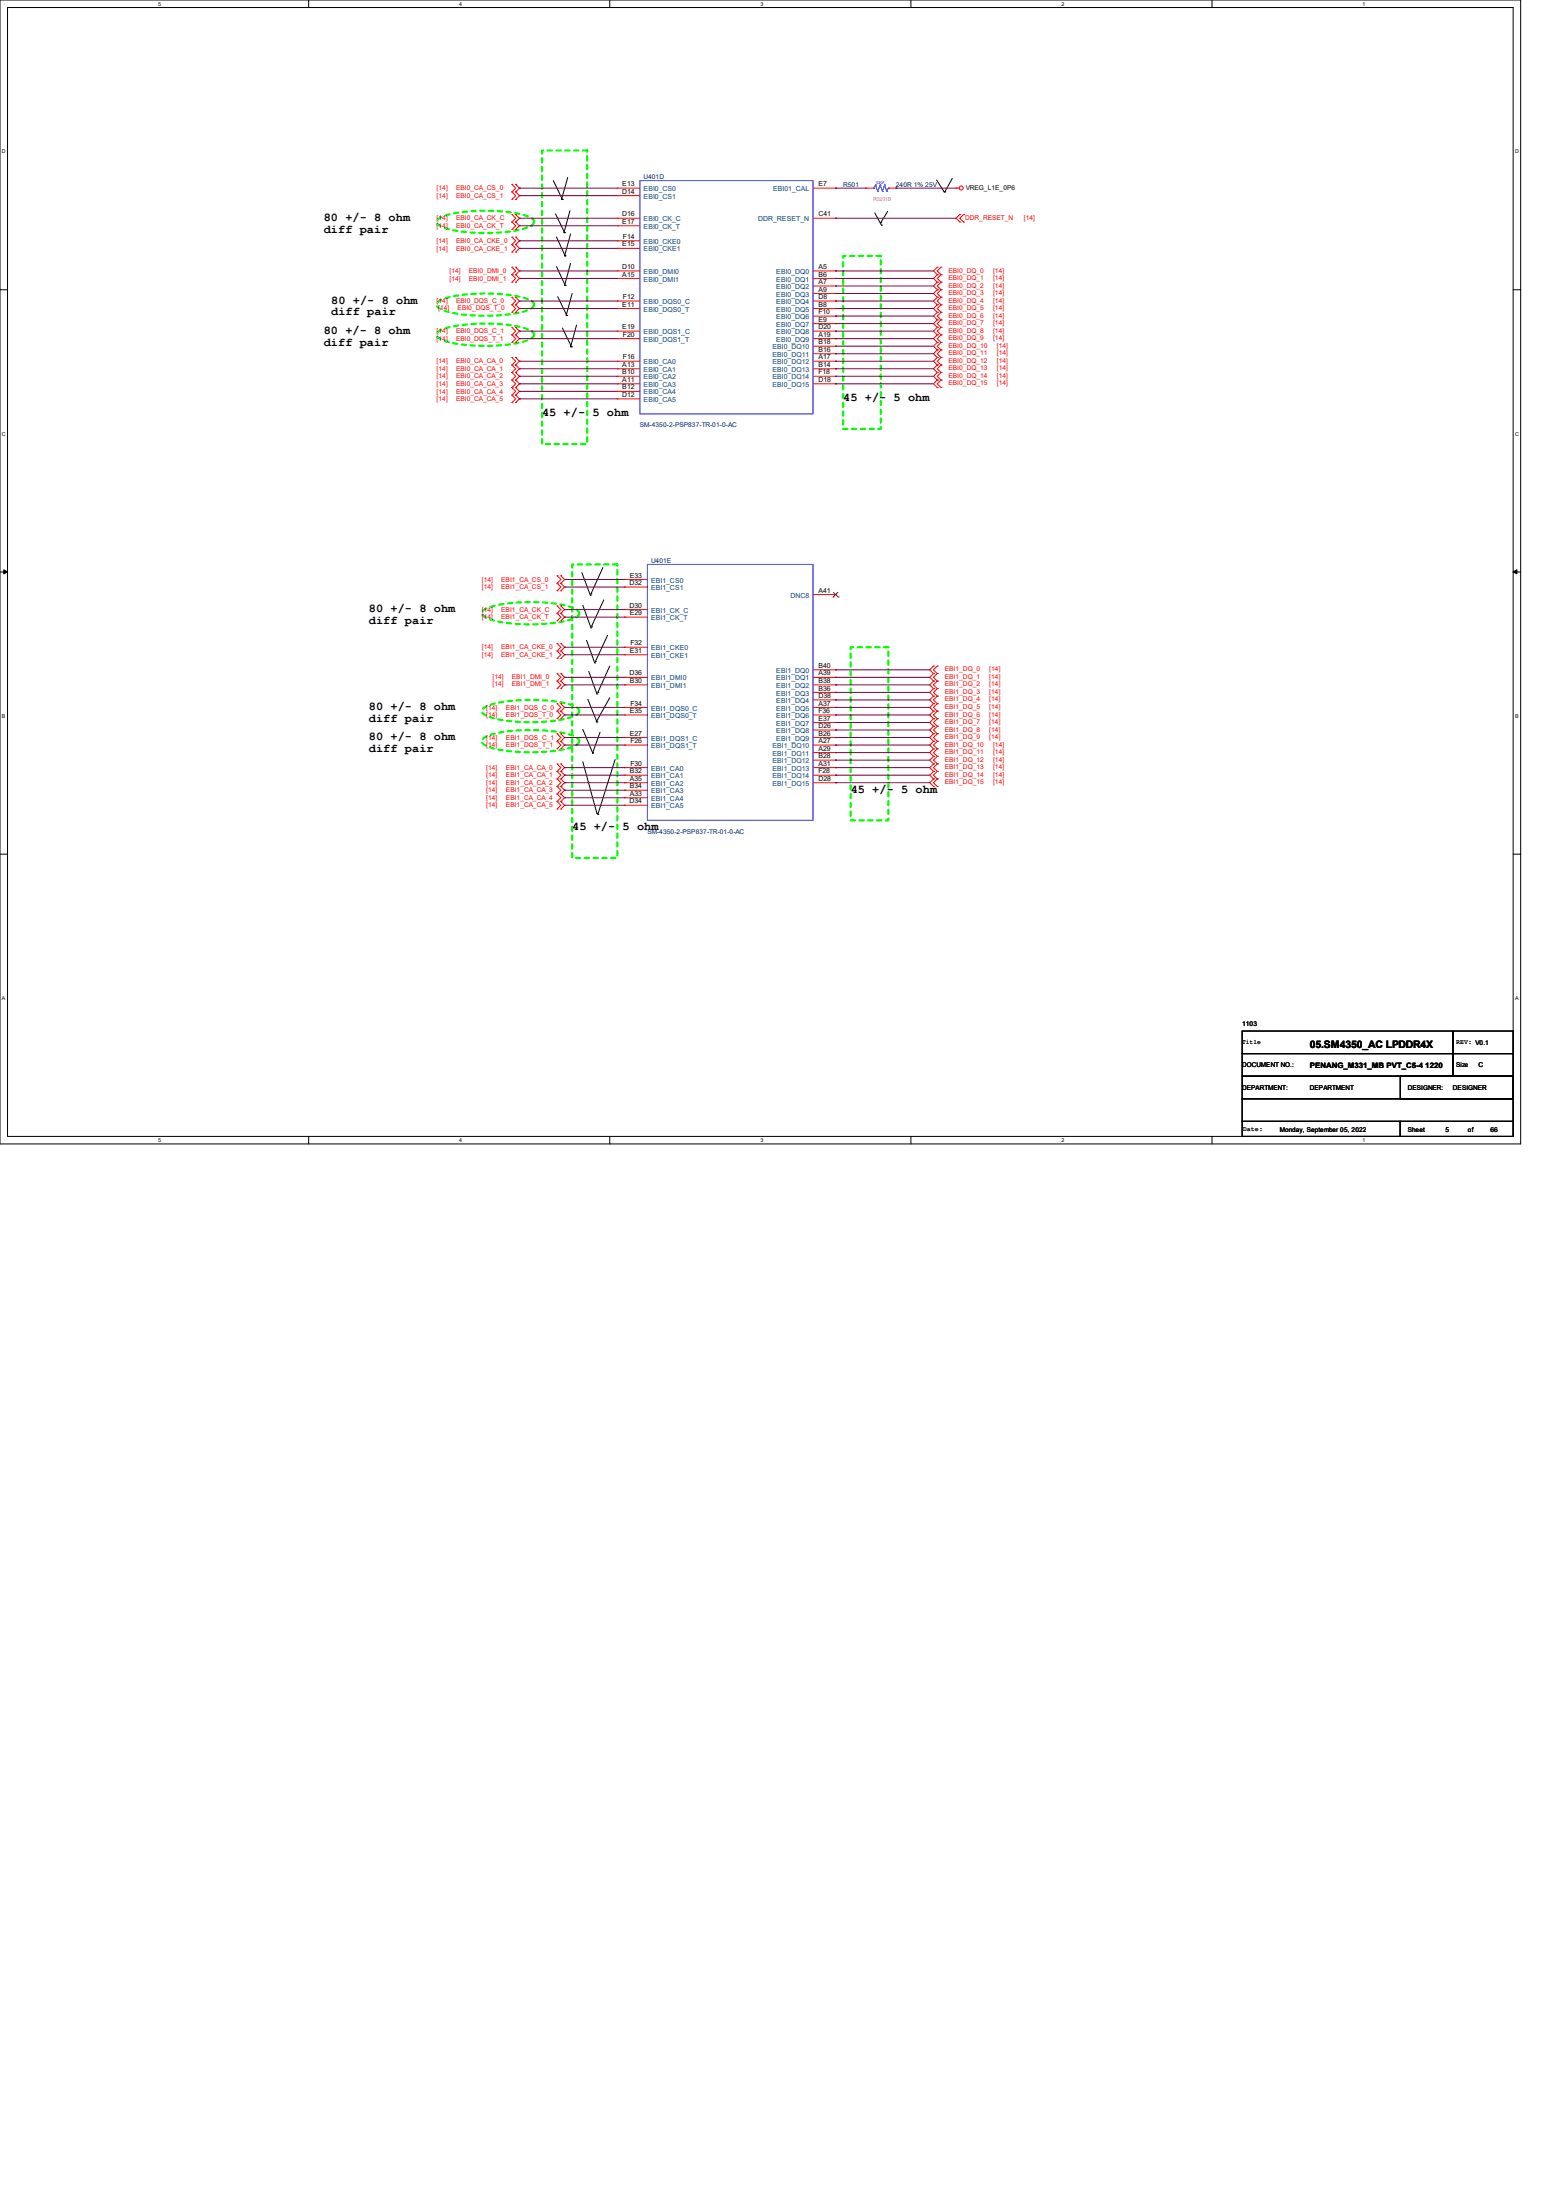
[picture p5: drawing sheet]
<svg xmlns="http://www.w3.org/2000/svg" width="210mm" height="297mm" viewBox="0 0 210 297" stroke-linecap="round" stroke-linejoin="round" font-family="sans-serif">
<g fill="none" stroke="#000" stroke-width=".13">
<path d="M0 0h205.2v154.4h-205.2zM1 1h203.2v152.4h-203.2zM41.7 0v1M82.3 0v1M122.9 0v1M163.6 0v1M0 39.1h1M74.7 24.4l1.2 2.5M75 28.9l1.2 2.5M75.1 32l1.2 2.5M75.1 36l1.2 2.5M75.8 26.9h.1"/>
<path d="M75.9 26.9h.1M76.1 31.4h.1M76.2 31.4h.1M76.2 34.5h.1M76.2 38.5h.1M76.3 34.5h.1M76.3 38.5h.1M76.6 24l-.8 2.9M76.9 28.4l-.8 3M77 31.6l-.8 2.9M77 35.6l-.8 2.9M77.2 39.6l-.8 3"/>
<path d="M118.1 28.7l.9 1.7M118.9 30.1h.1M119 30.4h.1M119.8 28.5l-.9 1.6M126.4 24.3l1 1.6M127.4 25.9h.1M127.5 25.9h.1M128.5 24.1l-1 1.8M204.2 39.1h1M75.3 40l1.2 2.6M75.9 44.3l1.2 2.5M76.4 42.6h.1"/>
<path d="M76.5 42.6h.1M77 46.8h.1M77.1 46.8h.1M77.8 43.9l-.8 2.9M0 77.2h1M.5 76.9l.5 .3-.5 .3zM78.5 77.3l1.2 3M81.4 76.6l-1.6 3.6M204.2 77.2l.5-.3v.6zM204.2 77.2h1M78.7 81.7l1.1 3.1M78.7 98.5l1.3 3.1"/>
<path d="M79.2 86.4l1.1 3.1M79.3 94.4l1.3 3.1M79.5 90.6l1.1 3.1M79.7 80.3h.1M79.8 80.2h.1M79.8 84.8h.1M79.8 84.5h.1M80.3 89.5h.1M80.3 89.3h.1M80.5 97.5h.1M80.6 93.7h.1M80.6 97.5h.1"/>
<path d="M80.7 93.5h.1M81 98.8l-1 2.9M81.5 81l-1.7 3.5M82 85.8l-1.7 3.5M82.3 89.9l-1.6 3.6M82.3 94.2l-1.8 3.3M0 115.3h1M78.7 102.8l1.9 7M80 101.6h.1M80 101.7h.1M80.6 109.8h.1M80.7 109.9h.1"/>
<path d="M83 102.5l-2.3 7.4M204.2 115.3h1M167.6 139.2h28.5v3h-28.5zM196.1 139.2h8.1v3h-8.1zM41.7 153.4v1M82.3 153.4v1M122.9 153.4v1M163.6 153.4v1M167.6 151.4h21.4v2h-21.4zM167.6 148.3h36.6v3.1h-36.6zM167.6 145.3h36.6v3h-36.6zM167.6 142.2h28.5v3.1h-28.5z"/>
<path d="M189 151.4h15.2v2h-15.2zM189 145.3h15.2v3h-15.2zM196.1 142.2h8.1v3.1h-8.1z"/>
</g>
<path d="M.5 76.9l.5 .3-.5 .3zM204.2 77.2l.5-.3v.6z" fill="#000"/>
<path d="M59 29.7a7.5 7.5 0 0 1 4.2-1.2 21.2 21.2 0 0 1 8 .7l.8 .5 .1 .3a1.8 1.8 0 0 1-1.6 .9 22.9 22.9 0 0 1-10.7-.2l-.8-.5-.1-.2zM73.2 20.3h6v39.6h-6zM113.8 34.5h5.1v23.4h-5.1zM59 40.9a7.5 7.5 0 0 1 4.2-1.2 21.2 21.2 0 0 1 8 .7l.8 .5 .1 .2a1.8 1.8 0 0 1-1.6 1 22.9 22.9 0 0 1-10.7-.2l-.8-.5-.1-.3zM59 44.9a7.5 7.5 0 0 1 4.2-1.1 21.2 21.2 0 0 1 8 .6l.8 .5 .1 .3a1.8 1.8 0 0 1-1.6 1 22.9 22.9 0 0 1-10.7-.3l-.8-.4-.1-.3zM77.2 76.2h6.1v39.6h-6.1zM65.1 82.5a7.5 7.5 0 0 1 4.2-1.1 21.2 21.2 0 0 1 8 .6l.8 .5 .1 .3a1.8 1.8 0 0 1-1.6 1 22.9 22.9 0 0 1-10.7-.3l-.8-.4-.1-.3zM65.1 95.7a7.5 7.5 0 0 1 4.2-1.1 21.2 21.2 0 0 1 8 .6l.8 .5 .1 .3a1.8 1.8 0 0 1-1.6 1 22.9 22.9 0 0 1-10.7-.3l-.8-.4-.1-.3zM65.1 99.8a7.5 7.5 0 0 1 4.2-1.2 21.2 21.2 0 0 1 8 .7l.8 .5 .1 .3a1.8 1.8 0 0 1-1.6 .9 22.9 22.9 0 0 1-10.7-.2l-.8-.5-.1-.2zM114.8 87.4h5.1v23.3h-5.1z" fill="none" stroke="#0f0" stroke-width=".3" stroke-dasharray=".6 .6"/>
<g fill="none" stroke="#f00" stroke-width=".13">
<path d="M69.1 24.9h.1M69.1 25.9h.1M69.1 26.9h.1M69.1 29h.1M69.1 30h.1M69.1 31h.1M69.1 32h.1M69.1 33h.1M69.1 34h.1M69.1 36.1h.1M69.1 37.1h.1M69.1 38.1h.1"/>
<path d="M69.1 24.9l.5 .5-.5 .5M69.1 25.9l.5 .5-.5 .5M69.1 29l.5 .5-.5 .5M69.1 30l.5 .5-.5 .5M69.1 32l.5 .5-.5 .5M69.1 33l.5 .5-.5 .5M69.1 36.1l.5 .5-.5 .5M69.1 37.1l.5 .5-.5 .5M69.6 25.9h.1M69.6 24.9h.1M69.6 26.9h.1M69.6 30h.1"/>
<path d="M69.6 29h.1M69.6 31h.1M69.6 33h.1M69.6 32h.1M69.6 34h.1M69.6 37.1h.1M69.6 36.1h.1M69.6 38.1h.1M69.6 24.9l.5 .5-.5 .5M69.6 25.9l.5 .5-.5 .5M69.6 29l.5 .5-.5 .5M69.6 30l.5 .5-.5 .5"/>
<path d="M69.6 32l.5 .5-.5 .5M69.6 33l.5 .5-.5 .5M69.6 36.1l.5 .5-.5 .5M69.6 37.1l.5 .5-.5 .5M83.3 25.4h3.1M83.3 26.4h3.1M83.3 29.5h3.1M83.3 30.5h3.1M83.3 32.5h3.1M83.3 33.5h3.1M83.3 36.6h3.1M83.3 37.6h3.1"/>
<path d="M83.3 25.4h.1M83.3 26.4h.1M83.3 29.5h.1M83.3 30.5h.1M83.3 32.5h.1M83.3 33.5h.1M83.3 36.6h.1M83.3 37.6h.1M109.7 25.4h3.1M109.7 29.5h3.1M109.7 36.6h3.1M109.7 37.6h3.1"/>
<path d="M109.7 38.6h3.1M109.7 39.6h3.1M112.8 25.4h.1M112.8 29.5h.1M112.8 36.6h.1M112.8 37.6h.1M112.8 38.6h.1M112.8 39.6h.1M116.8 25.4h1.1M116.8 25.4h.1M119.9 25.4h1M120.9 25.4h.1"/>
<path d="M126.5 36.1l-.5 .5 .5 .5M126.5 37.1l-.5 .5 .5 .5M126.5 38.1l-.5 .5 .5 .5M126.5 39.1l-.5 .5 .5 .5M126.5 36.1h.1M126.5 37.1h.1M126.5 38.1h.1M126.5 39.1h.1M127 36.1l-.5 .5 .5 .5M127 37.1l-.5 .5 .5 .5M127 38.1l-.5 .5 .5 .5M127 39.1l-.5 .5 .5 .5"/>
<path d="M127 37.1h.1M127 36.1h.1M127 38.1h.1M127 39.1h.1M129 25.4h.5M129 25.4h.1M129.5 29l-.5 .5 .5 .5M129.5 29h.1M129.5 30h.1M130 29l-.5 .5 .5 .5M130 30h.1M130 29h.1"/>
<path d="M69.1 40.1h.1M69.1 41.1h.1M69.1 42.2h.1M69.1 44.2h.1M69.1 45.2h.1M69.1 46.2h.1M69.1 48.3h.1M69.1 49.3h.1M69.1 50.3h.1M69.1 51.3h.1M69.1 52.3h.1M69.1 53.3h.1"/>
<path d="M69.1 54.4h.1M69.1 40.1l.5 .5-.5 .5M69.1 41.1l.5 .6-.5 .5M69.1 44.2l.5 .5-.5 .5M69.1 45.2l.5 .5-.5 .5M69.1 48.3l.5 .5-.5 .5M69.1 49.3l.5 .5-.5 .5M69.1 50.3l.5 .5-.5 .5M69.1 51.3l.5 .5-.5 .5M69.1 52.3l.5 .5-.5 .5M69.1 53.3l.5 .5-.5 .6M69.6 41.1h.1"/>
<path d="M69.6 40.1h.1M69.6 42.2h.1M69.6 45.2h.1M69.6 44.2h.1M69.6 46.2h.1M69.6 49.3h.1M69.6 48.3h.1M69.6 50.3h.1M69.6 51.3h.1M69.6 52.3h.1M69.6 53.3h.1M69.6 54.4h.1"/>
<path d="M69.6 40.1l.5 .5-.5 .5M69.6 41.1l.5 .6-.5 .5M69.6 44.2l.5 .5-.5 .5M69.6 45.2l.5 .5-.5 .5M69.6 48.3l.5 .5-.5 .5M69.6 49.3l.5 .5-.5 .5M69.6 50.3l.5 .5-.5 .5M69.6 51.3l.5 .5-.5 .5M69.6 52.3l.5 .5-.5 .5M69.6 53.3l.5 .5-.5 .6M83.3 40.6h3.1M83.3 41.7h3.1"/>
<path d="M83.3 44.7h3.1M83.3 45.7h3.1M83.3 48.8h3.1M83.3 49.8h3.1M83.3 50.8h3.1M83.3 51.8h3.1M83.3 52.8h3.1M83.3 53.8h3.1M83.3 40.6h.1M83.3 41.7h.1M83.3 44.7h.1M83.3 45.7h.1"/>
<path d="M83.3 48.8h.1M83.3 49.8h.1M83.3 50.8h.1M83.3 51.8h.1M83.3 52.8h.1M83.3 53.8h.1M109.7 40.6h3.1M109.7 41.7h3.1M109.7 44.7h3.1M109.7 45.7h3.1M109.7 48.8h3.1M109.7 49.8h3.1"/>
<path d="M109.7 50.8h3.1M109.7 51.8h3.1M109.7 42.7h3.1M109.7 43.7h3.1M109.7 46.7h3.1M109.7 47.8h3.1M112.8 40.6h.1M112.8 41.7h.1M112.8 42.7h.1M112.8 43.7h.1M112.8 44.7h.1M112.8 45.7h.1"/>
<path d="M112.8 46.7h.1M112.8 47.8h.1M112.8 48.8h.1M112.8 49.8h.1M112.8 50.8h.1M112.8 51.8h.1M126.5 40.1l-.5 .5 .5 .5M126.5 41.1l-.5 .6 .5 .5M126.5 42.2l-.5 .5 .5 .5M126.5 43.2l-.5 .5 .5 .5M126.5 44.2l-.5 .5 .5 .5M126.5 45.2l-.5 .5 .5 .5"/>
<path d="M126.5 46.2l-.5 .5 .5 .5M126.5 47.2l-.5 .6 .5 .5M126.5 48.3l-.5 .5 .5 .5M126.5 49.3l-.5 .5 .5 .5M126.5 50.3l-.5 .5 .5 .5M126.5 51.3l-.5 .5 .5 .5M126.5 40.1h.1M126.5 41.1h.1M126.5 42.2h.1M126.5 43.2h.1M126.5 44.2h.1M126.5 45.2h.1"/>
<path d="M126.5 46.2h.1M126.5 47.2h.1M126.5 48.3h.1M126.5 49.3h.1M126.5 50.3h.1M126.5 51.3h.1M126.5 52.3h.1M127 40.1l-.5 .5 .5 .5M127 41.1l-.5 .6 .5 .5M127 42.2l-.5 .5 .5 .5M127 43.2l-.5 .5 .5 .5M127 44.2l-.5 .5 .5 .5"/>
<path d="M127 45.2l-.5 .5 .5 .5M127 46.2l-.5 .5 .5 .5M127 47.2l-.5 .6 .5 .5M127 48.3l-.5 .5 .5 .5M127 49.3l-.5 .5 .5 .5M127 50.3l-.5 .5 .5 .5M127 51.3l-.5 .5 .5 .5M127 40.1h.1M127 41.1h.1M127 42.2h.1M127 43.2h.1M127 44.2h.1"/>
<path d="M127 45.2h.1M127 46.2h.1M127 47.2h.1M127 48.3h.1M127 49.3h.1M127 50.3h.1M127 51.3h.1M127 52.3h.1M75.2 77.7h.1M75.2 78.7h.1M75.2 79.8h.1M75.2 77.7l.5 .5-.5 .5"/>
<path d="M75.2 78.7l.5 .5-.5 .6M75.7 78.7h.1M75.7 77.7h.1M75.7 79.8h.1M75.7 77.7l.5 .5-.5 .5M75.7 78.7l.5 .5-.5 .6M84.3 78.2h3.1M84.3 79.2h3.1M84.3 78.2h.1M84.3 79.2h.1M75.2 81.8h.1M75.2 82.8h.1"/>
<path d="M75.2 83.8h.1M75.2 86.9h.1M75.2 87.9h.1M75.2 88.9h.1M75.2 90.9h.1M75.2 91.9h.1M75.2 93h.1M75.2 95h.1M75.2 96h.1M75.2 97h.1M75.2 99.1h.1M75.2 87.9l.5 .5-.5 .5"/>
<path d="M75.2 90.9l.5 .5-.5 .5M75.2 91.9l.5 .6-.5 .5M75.2 95l.5 .5-.5 .5M75.2 96l.5 .5-.5 .5M75.2 99.1l.5 .5-.5 .5M75.2 81.8l.5 .5-.5 .5M75.2 82.8l.5 .5-.5 .5M75.2 86.9l.5 .5-.5 .5M75.7 82.8h.1M75.7 81.8h.1M75.7 83.8h.1M75.7 87.9h.1"/>
<path d="M75.7 86.9h.1M75.7 88.9h.1M75.7 91.9h.1M75.7 90.9h.1M75.7 93h.1M75.7 96h.1M75.7 95h.1M75.7 97h.1M75.7 99.1h.1M75.7 86.9l.5 .5-.5 .5M75.7 91.9l.5 .6-.5 .5M75.7 96l.5 .5-.5 .5"/>
<path d="M75.7 99.1l.5 .5-.5 .5M75.7 81.8l.5 .5-.5 .5M75.7 82.8l.5 .5-.5 .5M75.7 87.9l.5 .5-.5 .5M75.7 90.9l.5 .5-.5 .5M75.7 95l.5 .5-.5 .5M84.3 82.3h3.1M84.3 83.3h3.1M84.3 87.4h3.1M84.3 88.4h3.1M84.3 91.4h3.1M84.3 92.5h3.1"/>
<path d="M84.3 95.5h3.1M84.3 96.5h3.1M84.3 99.6h3.1M84.3 82.3h.1M84.3 83.3h.1M84.3 87.4h.1M84.3 88.4h.1M84.3 91.4h.1M84.3 92.5h.1M84.3 95.5h.1M84.3 96.5h.1M84.3 99.6h.1"/>
<path d="M109.7 91.4h3.1M109.7 92.5h3.1M109.7 95.5h3.1M109.7 96.5h3.1M109.7 99.6h3.1M109.7 80.3h3.1M109.7 90.4h3.1M109.7 93.5h3.1M109.7 94.5h3.1M109.7 97.5h3.1M109.7 98.6h3.1M112.8 80.3h.1"/>
<path d="M112.8 90.4h.1M112.8 91.4h.1M112.8 92.5h.1M112.8 93.5h.1M112.8 94.5h.1M112.8 95.5h.1M112.8 96.5h.1M112.8 97.5h.1M112.8 98.6h.1M112.8 99.6h.1M126 89.9l-.5 .5 .5 .5M126 90.9l-.5 .5 .5 .5"/>
<path d="M126 91.9l-.5 .6 .5 .5M126 93l-.5 .5 .5 .5M126 94l-.5 .5 .5 .5M126 95l-.5 .5 .5 .5M126 96l-.5 .5 .5 .5M126 97l-.5 .5 .5 .5M126 98l-.5 .6 .5 .5M126 99.1l-.5 .5 .5 .5M126 89.9h.1M126 90.9h.1M126 91.9h.1M126 93h.1"/>
<path d="M126 94h.1M126 95h.1M126 96h.1M126 97h.1M126 98h.1M126 99.1h.1M126.5 89.9l-.5 .5 .5 .5M126.5 90.9l-.5 .5 .5 .5M126.5 91.9l-.5 .6 .5 .5M126.5 93l-.5 .5 .5 .5M126.5 94l-.5 .5 .5 .5M126.5 95l-.5 .5 .5 .5"/>
<path d="M126.5 96l-.5 .5 .5 .5M126.5 97l-.5 .5 .5 .5M126.5 98l-.5 .6 .5 .5M126.5 99.1l-.5 .5 .5 .5M126.5 90.9h.1M126.5 89.9h.1M126.5 91.9h.1M126.5 93h.1M126.5 94h.1M126.5 95h.1M126.5 96h.1M126.5 97h.1"/>
<path d="M126.5 98h.1M126.5 99.1h.1M75.2 100.1h.1M75.2 101.1h.1M75.2 103.1h.1M75.2 104.1h.1M75.2 105.2h.1M75.2 106.2h.1M75.2 107.2h.1M75.2 108.2h.1M75.2 109.2h.1M75.2 100.1l.5 .5-.5 .5"/>
<path d="M75.2 103.1l.5 .5-.5 .5M75.2 104.1l.5 .5-.5 .6M75.2 105.2l.5 .5-.5 .5M75.2 106.2l.5 .5-.5 .5M75.2 107.2l.5 .5-.5 .5M75.2 108.2l.5 .5-.5 .5M75.7 100.1h.1M75.7 101.1h.1M75.7 104.1h.1M75.7 103.1h.1M75.7 105.2h.1M75.7 106.2h.1"/>
<path d="M75.7 107.2h.1M75.7 108.2h.1M75.7 109.2h.1M75.7 100.1l.5 .5-.5 .5M75.7 103.1l.5 .5-.5 .5M75.7 104.1l.5 .5-.5 .6M75.7 105.2l.5 .5-.5 .5M75.7 106.2l.5 .5-.5 .5M75.7 107.2l.5 .5-.5 .5M75.7 108.2l.5 .5-.5 .5M84.3 100.6h3.1M84.3 103.6h3.1"/>
<path d="M84.3 104.6h3.1M84.3 105.7h3.1M84.3 106.7h3.1M84.3 107.7h3.1M84.3 108.7h3.1M84.3 100.6h.1M84.3 103.6h.1M84.3 104.6h.1M84.3 105.7h.1M84.3 106.7h.1M84.3 107.7h.1M84.3 108.7h.1"/>
<path d="M109.7 100.6h3.1M109.7 103.6h3.1M109.7 104.6h3.1M109.7 105.7h3.1M109.7 101.6h3.1M109.7 102.6h3.1M112.8 100.6h.1M112.8 101.6h.1M112.8 102.6h.1M112.8 103.6h.1M112.8 104.6h.1M112.8 105.7h.1"/>
<path d="M126 100.1l-.5 .5 .5 .5M126 101.1l-.5 .5 .5 .5M126 102.1l-.5 .5 .5 .5M126 103.1l-.5 .5 .5 .5M126 104.1l-.5 .5 .5 .6M126 105.2l-.5 .5 .5 .5M126 100.1h.1M126 101.1h.1M126 102.1h.1M126 103.1h.1M126 104.1h.1M126 105.2h.1"/>
<path d="M126 106.2h.1M126.5 100.1l-.5 .5 .5 .5M126.5 101.1l-.5 .5 .5 .5M126.5 102.1l-.5 .5 .5 .5M126.5 103.1l-.5 .5 .5 .5M126.5 104.1l-.5 .5 .5 .6M126.5 105.2l-.5 .5 .5 .5M126.5 100.1h.1M126.5 101.1h.1M126.5 102.1h.1M126.5 103.1h.1M126.5 104.1h.1"/>
<path d="M126.5 105.2h.1M126.5 106.2h.1"/>
<circle cx="129.7" cy="25.4" r=".28"/>
</g>
<g fill="none" stroke="#00f" stroke-width=".13">
<path d="M86.4 24.4h23.3v31.5h-23.3zM117.9 25.4h.1M118.2 25l-.3 .4M118.2 25h.1M118.2 25l.2 .8M118.4 25.8h.1M118.8 25h.1M118.8 25l.3 .8M118.8 25l-.4 .8M119.1 25.8h.1M119.4 25h.1M119.4 25l.3 .8"/>
<path d="M119.4 25l-.3 .8M119.7 25.8h.1M119.9 25.4l-.2 .4M119.9 25.4h.1M87.4 76.2h22.3v34.5h-22.3z"/>
</g>
<path d="M112.5 80l.6 .6M113.1 80l-.7 .6M112.4 80.6h.1M113.1 80.6h.1" fill="none" stroke="#804000" stroke-width=".13"/>
<g fill="none" stroke="#800040" stroke-width=".13">
<path d="M70.1 25.4h.1M70.1 26.4h.1M70.1 29.5h.1M70.1 30.5h.1M70.1 32.5h.1M70.1 33.5h.1M70.1 36.6h.1M70.1 37.6h.1M70.1 25.4h13.2M70.1 26.4h13.2M70.1 29.5h13.2M70.1 30.5h13.2"/>
<path d="M70.1 32.5h13.2M70.1 33.5h13.2M70.1 36.6h13.2M70.1 37.6h13.2M112.8 36.6h.1M112.8 37.6h.1M112.8 38.6h.1M112.8 39.6h.1M112.8 25.4h.1M112.8 29.5h.1M112.8 36.6h13.2M112.8 37.6h13.2"/>
<path d="M112.8 38.6h13.2M112.8 39.6h13.2M112.8 29.5h16.2M112.8 25.4h4M120.9 25.4h.1M120.9 25.4h8.1M70.1 40.6h.1M70.1 41.7h.1M70.1 44.7h.1M70.1 45.7h.1M70.1 48.8h.1M70.1 49.8h.1"/>
<path d="M70.1 50.8h.1M70.1 51.8h.1M70.1 52.8h.1M70.1 53.8h.1M70.1 40.6h13.2M70.1 41.7h13.2M70.1 44.7h13.2M70.1 45.7h13.2M70.1 48.8h13.2M70.1 49.8h13.2M70.1 50.8h13.2M70.1 51.8h13.2"/>
<path d="M70.1 52.8h13.2M70.1 53.8h13.2M112.8 40.6h.1M112.8 41.7h.1M112.8 42.7h.1M112.8 43.7h.1M112.8 44.7h.1M112.8 45.7h.1M112.8 46.7h.1M112.8 47.8h.1M112.8 48.8h.1M112.8 49.8h.1"/>
<path d="M112.8 50.8h.1M112.8 51.8h.1M112.8 40.6h13.2M112.8 41.7h13.2M112.8 44.7h13.2M112.8 45.7h13.2M112.8 48.8h13.2M112.8 49.8h13.2M112.8 50.8h13.2M112.8 51.8h13.2M112.8 42.7h13.2M112.8 43.7h13.2"/>
<path d="M112.8 46.7h13.2M112.8 47.8h13.2M76.2 78.2h8.1M76.2 79.2h8.1M76.2 78.2h.1M76.2 79.2h.1M76.2 82.3h8.1M76.2 83.3h8.1M76.2 87.4h8.1M76.2 88.4h8.1M76.2 91.4h8.1M76.2 92.5h8.1"/>
<path d="M76.2 95.5h8.1M76.2 96.5h8.1M76.2 99.6h8.1M76.2 82.3h.1M76.2 83.3h.1M76.2 87.4h.1M76.2 88.4h.1M76.2 91.4h.1M76.2 92.5h.1M76.2 95.5h.1M76.2 96.5h.1M76.2 99.6h.1"/>
<path d="M112.8 90.4h.1M112.8 91.4h.1M112.8 92.5h.1M112.8 93.5h.1M112.8 94.5h.1M112.8 95.5h.1M112.8 96.5h.1M112.8 97.5h.1M112.8 98.6h.1M112.8 99.6h.1M112.8 91.4h12.7M112.8 92.5h12.7"/>
<path d="M112.8 95.5h12.7M112.8 96.5h12.7M112.8 99.6h12.7M112.8 90.4h12.7M112.8 93.5h12.7M112.8 94.5h12.7M112.8 97.5h12.7M112.8 98.6h12.7M76.2 100.6h8.1M76.2 103.6h8.1M76.2 104.6h8.1M76.2 105.7h8.1"/>
<path d="M76.2 106.7h8.1M76.2 107.7h8.1M76.2 108.7h8.1M76.2 100.6h.1M76.2 103.6h.1M76.2 104.6h.1M76.2 105.7h.1M76.2 106.7h.1M76.2 107.7h.1M76.2 108.7h.1M112.8 100.6h.1M112.8 101.6h.1"/>
<path d="M112.8 102.6h.1M112.8 103.6h.1M112.8 104.6h.1M112.8 105.7h.1M112.8 100.6h12.7M112.8 103.6h12.7M112.8 104.6h12.7M112.8 105.7h12.7M112.8 101.6h12.7M112.8 102.6h12.7"/>
</g>
<g font-size="1.6">
<text x="43.7" y="29.8">80 +/- 8 ohm</text>
<text x="43.7" y="31.4">diff pair</text>
<text x="44.7" y="41">80 +/- 8 ohm</text>
<text x="43.7" y="45">80 +/- 8 ohm</text>
<text x="43.7" y="46.7">diff pair</text>
<text x="44.7" y="42.6">diff pair</text>
<text x="73.2" y="56.2">45 +/- 5 ohm</text>
<text x="113.8" y="54.2">45 +/- 5 ohm</text>
<text x="49.8" y="82.6">80 +/- 8 ohm</text>
<text x="49.8" y="84.2">diff pair</text>
<text x="49.8" y="95.8">80 +/- 8 ohm</text>
<text x="49.8" y="97.5">diff pair</text>
<text x="49.8" y="99.9">80 +/- 8 ohm</text>
<text x="49.8" y="101.5">diff pair</text>
<text x="114.8" y="107">45 +/- 5 ohm</text>
<text x="77.2" y="112.1">45 +/- 5 ohm</text>
</g>
<text font-size="1.4" x="176.8" y="141.5">05.SM4350_AC LPDDR4X</text>
<text font-size="1" x="176.8" y="144.2">PENANG_M331_MB PVT_C5-4 1220</text>
<g font-size=".9" fill="#f00">
<text x="58.9" y="25.7">[14]</text>
<text x="58.9" y="26.7">[14]</text>
<text x="58.9" y="29.8">[14]</text>
<text x="61.6" y="25.7">EBI0_CA_CS_0</text>
<text x="61.6" y="26.7">EBI0_CA_CS_1</text>
<text x="61.6" y="29.8">EBI0_CA_CK_C</text>
<text x="130.3" y="29.8">DDR_RESET_N</text>
<text x="138.2" y="29.8">[14]</text>
<text x="58.9" y="30.8">[14]</text>
<text x="58.9" y="32.8">[14]</text>
<text x="58.9" y="33.8">[14]</text>
<text x="61.6" y="30.8">EBI0_CA_CK_T</text>
<text x="61.6" y="32.8">EBI0_CA_CKE_0</text>
<text x="61.6" y="33.8">EBI0_CA_CKE_1</text>
<text x="58.9" y="40.9">[14]</text>
<text x="59.1" y="41.9">[14]</text>
<text x="60.7" y="36.9">[14]</text>
<text x="60.7" y="37.9">[14]</text>
<text x="61.6" y="40.9">EBI0_DQS_C_0</text>
<text x="61.8" y="41.9">EBI0_DQS_T_0</text>
<text x="63.3" y="36.9">EBI0_DMI_0</text>
<text x="63.3" y="37.9">EBI0_DMI_1</text>
<text x="128" y="36.8">EBI0_DQ_0</text>
<text x="128" y="37.8">EBI0_DQ_1</text>
<text x="128" y="38.8">EBI0_DQ_2</text>
<text x="128" y="39.8">EBI0_DQ_3</text>
<text x="128" y="40.9">EBI0_DQ_4</text>
<text x="128" y="41.9">EBI0_DQ_5</text>
<text x="134" y="36.8">[14]</text>
<text x="134" y="37.8">[14]</text>
<text x="134" y="38.8">[14]</text>
<text x="134" y="39.8">[14]</text>
<text x="134" y="40.9">[14]</text>
<text x="134" y="41.9">[14]</text>
<text x="58.9" y="45">[14]</text>
<text x="58.9" y="46">[14]</text>
<text x="61.6" y="45">EBI0_DQS_C_1</text>
<text x="61.6" y="46">EBI0_DQS_T_1</text>
<text x="128" y="42.9">EBI0_DQ_6</text>
<text x="128" y="43.9">EBI0_DQ_7</text>
<text x="128" y="44.9">EBI0_DQ_8</text>
<text x="128" y="45.9">EBI0_DQ_9</text>
<text x="128" y="46.9">EBI0_DQ_10</text>
<text x="128" y="48">EBI0_DQ_11</text>
<text x="134" y="42.9">[14]</text>
<text x="134" y="43.9">[14]</text>
<text x="134" y="44.9">[14]</text>
<text x="134" y="45.9">[14]</text>
<text x="134.5" y="46.9">[14]</text>
<text x="134.5" y="48">[14]</text>
<text x="58.9" y="49.1">[14]</text>
<text x="58.9" y="50.1">[14]</text>
<text x="58.9" y="51.1">[14]</text>
<text x="58.9" y="52.1">[14]</text>
<text x="58.9" y="53.1">[14]</text>
<text x="61.6" y="49.1">EBI0_CA_CA_0</text>
<text x="61.6" y="50.1">EBI0_CA_CA_1</text>
<text x="61.6" y="51.1">EBI0_CA_CA_2</text>
<text x="61.6" y="52.1">EBI0_CA_CA_3</text>
<text x="61.6" y="53.1">EBI0_CA_CA_4</text>
<text x="128" y="49">EBI0_DQ_12</text>
<text x="128" y="50">EBI0_DQ_13</text>
<text x="128" y="51">EBI0_DQ_14</text>
<text x="128" y="52">EBI0_DQ_15</text>
<text x="134.5" y="49">[14]</text>
<text x="134.5" y="50">[14]</text>
<text x="134.5" y="51">[14]</text>
<text x="134.5" y="52">[14]</text>
<text x="58.9" y="54.1">[14]</text>
<text x="61.6" y="54.1">EBI0_CA_CA_5</text>
<text x="65" y="78.5">[14]</text>
<text x="65" y="79.5">[14]</text>
<text x="65" y="82.6">[14]</text>
<text x="65" y="83.6">[14]</text>
<text x="67.6" y="78.5">EBI1_CA_CS_0</text>
<text x="67.6" y="79.5">EBI1_CA_CS_1</text>
<text x="67.6" y="82.6">EBI1_CA_CK_C</text>
<text x="67.6" y="83.6">EBI1_CA_CK_T</text>
<text x="65" y="87.7">[14]</text>
<text x="65" y="88.7">[14]</text>
<text x="67.6" y="87.7">EBI1_CA_CKE_0</text>
<text x="67.6" y="88.7">EBI1_CA_CKE_1</text>
<text x="65.6" y="95.8">[14]</text>
<text x="66.5" y="91.7">[14]</text>
<text x="66.5" y="92.7">[14]</text>
<text x="68.3" y="95.8">EBI1_DQS_C_0</text>
<text x="69.1" y="91.7">EBI1_DMI_0</text>
<text x="69.1" y="92.7">EBI1_DMI_1</text>
<text x="127.5" y="90.6">EBI1_DQ_0</text>
<text x="127.5" y="91.7">EBI1_DQ_1</text>
<text x="127.5" y="92.7">EBI1_DQ_2</text>
<text x="127.5" y="93.7">EBI1_DQ_3</text>
<text x="127.5" y="94.7">EBI1_DQ_4</text>
<text x="127.5" y="95.7">EBI1_DQ_5</text>
<text x="133.5" y="90.6">[14]</text>
<text x="133.5" y="91.7">[14]</text>
<text x="133.5" y="92.7">[14]</text>
<text x="133.5" y="93.7">[14]</text>
<text x="133.5" y="94.7">[14]</text>
<text x="133.5" y="95.7">[14]</text>
<text x="65.6" y="96.8">[14]</text>
<text x="65.6" y="99.9">[14]</text>
<text x="65.6" y="100.9">[14]</text>
<text x="68.3" y="96.8">EBI1_DQS_T_0</text>
<text x="68.3" y="99.9">EBI1_DQS_C_1</text>
<text x="68.3" y="100.9">EBI1_DQS_T_1</text>
<text x="127.5" y="96.7">EBI1_DQ_6</text>
<text x="127.5" y="97.7">EBI1_DQ_7</text>
<text x="127.5" y="98.8">EBI1_DQ_8</text>
<text x="127.5" y="99.8">EBI1_DQ_9</text>
<text x="127.5" y="100.8">EBI1_DQ_10</text>
<text x="127.5" y="101.8">EBI1_DQ_11</text>
<text x="133.5" y="96.7">[14]</text>
<text x="133.5" y="97.7">[14]</text>
<text x="133.5" y="98.8">[14]</text>
<text x="133.5" y="99.8">[14]</text>
<text x="134" y="100.8">[14]</text>
<text x="134" y="101.8">[14]</text>
<text x="65.6" y="103.9">[14]</text>
<text x="65.6" y="104.9">[14]</text>
<text x="65.6" y="106">[14]</text>
<text x="65.6" y="107">[14]</text>
<text x="65.6" y="108">[14]</text>
<text x="68.3" y="103.9">EBI1_CA_CA_0</text>
<text x="68.3" y="104.9">EBI1_CA_CA_1</text>
<text x="68.3" y="106">EBI1_CA_CA_2</text>
<text x="68.3" y="107">EBI1_CA_CA_3</text>
<text x="68.3" y="108">EBI1_CA_CA_4</text>
<text x="127.5" y="102.8">EBI1_DQ_12</text>
<text x="127.5" y="103.8">EBI1_DQ_13</text>
<text x="127.5" y="104.9">EBI1_DQ_14</text>
<text x="127.5" y="105.9">EBI1_DQ_15</text>
<text x="134" y="102.8">[14]</text>
<text x="134" y="103.8">[14]</text>
<text x="134" y="104.9">[14]</text>
<text x="134" y="105.9">[14]</text>
<text x="65.6" y="109">[14]</text>
<text x="68.3" y="109">EBI1_CA_CA_5</text>
</g>
<g font-size=".9">
<text x="83.9" y="26.2">D14</text>
<text x="83.9" y="29.2">D16</text>
<text x="84" y="25.1">E13</text>
<text x="110.4" y="25.1">E7</text>
<text x="110.4" y="29.2">C41</text>
<text x="130.3" y="25.6">VREG_L1E_0P6</text>
<text x="84" y="30.2">E17</text>
<text x="84" y="33.3">E15</text>
<text x="84.1" y="32.3">F14</text>
<text x="83.9" y="36.3">D10</text>
<text x="84" y="37.3">A15</text>
<text x="84" y="41.4">E11</text>
<text x="84.1" y="40.4">F12</text>
<text x="110.4" y="36.3">A5</text>
<text x="110.4" y="37.3">B6</text>
<text x="110.4" y="38.4">A7</text>
<text x="110.4" y="39.4">A9</text>
<text x="110.4" y="40.4">D8</text>
<text x="110.4" y="41.4">B8</text>
<text x="84" y="44.5">E19</text>
<text x="84.1" y="45.5">F20</text>
<text x="110.4" y="42.4">F10</text>
<text x="110.4" y="43.4">E9</text>
<text x="110.4" y="44.5">D20</text>
<text x="110.4" y="45.5">A19</text>
<text x="110.4" y="46.5">B18</text>
<text x="110.4" y="47.5">B16</text>
<text x="83.9" y="53.6">D12</text>
<text x="84" y="49.5">A13</text>
<text x="84" y="50.5">B10</text>
<text x="84" y="51.6">A11</text>
<text x="84" y="52.6">B12</text>
<text x="84.1" y="48.5">F16</text>
<text x="110.4" y="48.5">A17</text>
<text x="110.4" y="49.5">B14</text>
<text x="110.4" y="50.5">F18</text>
<text x="110.4" y="51.6">D18</text>
<text x="85" y="78">E33</text>
<text x="85" y="79">D32</text>
<text x="85" y="82">D30</text>
<text x="85" y="83.1">E29</text>
<text x="110.4" y="80">A41</text>
<text x="85" y="88.1">E31</text>
<text x="85.1" y="87.1">F32</text>
<text x="85" y="91.2">D36</text>
<text x="85" y="92.2">B30</text>
<text x="85.1" y="95.3">F34</text>
<text x="110.4" y="90.2">B40</text>
<text x="110.4" y="91.2">A39</text>
<text x="110.4" y="92.2">B38</text>
<text x="110.4" y="93.2">B36</text>
<text x="110.4" y="94.2">D38</text>
<text x="110.4" y="95.3">A37</text>
<text x="85" y="96.3">E35</text>
<text x="85" y="99.3">E27</text>
<text x="85.1" y="100.3">F26</text>
<text x="110.4" y="96.3">F36</text>
<text x="110.4" y="97.3">E37</text>
<text x="110.4" y="98.3">D26</text>
<text x="110.4" y="99.3">B26</text>
<text x="110.4" y="100.3">A27</text>
<text x="110.4" y="101.3">A29</text>
<text x="85" y="104.4">B32</text>
<text x="85" y="105.4">A35</text>
<text x="85" y="106.4">B34</text>
<text x="85" y="107.4">A33</text>
<text x="85.1" y="103.4">F30</text>
<text x="110.4" y="102.4">B28</text>
<text x="110.4" y="103.4">A31</text>
<text x="110.4" y="104.4">F28</text>
<text x="110.4" y="105.4">D28</text>
<text x="85" y="108.5">D34</text>
<text x="167.6" y="140.9">Title</text>
<text x="167.6" y="138.5">1103</text>
<text x="196.5" y="140.9">REV: V0.1</text>
<text x="167.6" y="144.1">DOCUMENT NO.:</text>
<text x="167.6" y="147.1">DEPARTMENT:</text>
<text x="176.8" y="147.1">DEPARTMENT</text>
<text x="190" y="147.1">DESIGNER:</text>
<text x="196.1" y="147.1">DESIGNER</text>
<text x="196.5" y="144.1">Size</text>
<text x="199.6" y="144.1">C</text>
<text x="167.7" y="152.7">Date:</text>
<text x="172.7" y="152.8">Monday, September 05, 2022</text>
<text x="190" y="152.8">Sheet</text>
<text x="195.1" y="152.8">5</text>
<text x="198.1" y="152.8">of</text>
<text x="201.2" y="152.8">66</text>
</g>
<g font-size=".9" fill="#000080">
<text x="86.9" y="24.2">U401D</text>
<text x="113.8" y="25.2">R501</text>
<text x="120.9" y="25.2">240R 1% 25V</text>
<text x="86.4" y="57.7">SM-4350-2-PSP837-TR-01-0-AC</text>
<text x="87.9" y="76">U401E</text>
<text x="87.4" y="112.6">SM-4350-2-PSP837-TR-01-0-AC</text>
</g>
<g font-size=".9" fill="#004080">
<text x="86.9" y="25.8">EBI0_CS0</text>
<text x="86.9" y="26.8">EBI0_CS1</text>
<text x="86.9" y="29.9">EBI0_CK_C</text>
<text x="102.3" y="29.9">DDR_RESET_N</text>
<text x="104.4" y="25.8">EBI01_CAL</text>
<text x="86.9" y="30.9">EBI0_CK_T</text>
<text x="86.9" y="32.9">EBI0_CKE0</text>
<text x="86.9" y="34">EBI0_CKE1</text>
<text x="86.9" y="37">EBI0_DMI0</text>
<text x="86.9" y="38">EBI0_DMI1</text>
<text x="86.9" y="41.1">EBI0_DQS0_C</text>
<text x="104.8" y="37">EBI0_DQ0</text>
<text x="104.8" y="38">EBI0_DQ1</text>
<text x="104.8" y="39">EBI0_DQ2</text>
<text x="104.8" y="40">EBI0_DQ3</text>
<text x="104.8" y="41.1">EBI0_DQ4</text>
<text x="86.9" y="42.1">EBI0_DQS0_T</text>
<text x="86.9" y="45.1">EBI0_DQS1_C</text>
<text x="86.9" y="46.1">EBI0_DQS1_T</text>
<text x="104.3" y="47.2">EBI0_DQ10</text>
<text x="104.8" y="42.1">EBI0_DQ5</text>
<text x="104.8" y="43.1">EBI0_DQ6</text>
<text x="104.8" y="44.1">EBI0_DQ7</text>
<text x="104.8" y="45.1">EBI0_DQ8</text>
<text x="104.8" y="46.1">EBI0_DQ9</text>
<text x="86.9" y="49.2">EBI0_CA0</text>
<text x="86.9" y="50.2">EBI0_CA1</text>
<text x="86.9" y="51.2">EBI0_CA2</text>
<text x="86.9" y="52.2">EBI0_CA3</text>
<text x="86.9" y="53.3">EBI0_CA4</text>
<text x="104.3" y="48.2">EBI0_DQ11</text>
<text x="104.3" y="49.2">EBI0_DQ12</text>
<text x="104.3" y="50.2">EBI0_DQ13</text>
<text x="104.3" y="51.2">EBI0_DQ14</text>
<text x="104.3" y="52.2">EBI0_DQ15</text>
<text x="86.9" y="54.3">EBI0_CA5</text>
<text x="87.9" y="78.7">EBI1_CS0</text>
<text x="87.9" y="79.7">EBI1_CS1</text>
<text x="87.9" y="82.7">EBI1_CK_C</text>
<text x="87.9" y="83.7">EBI1_CK_T</text>
<text x="106.7" y="80.7">DNC8</text>
<text x="87.9" y="87.8">EBI1_CKE0</text>
<text x="87.9" y="88.8">EBI1_CKE1</text>
<text x="87.9" y="91.9">EBI1_DMI0</text>
<text x="87.9" y="92.9">EBI1_DMI1</text>
<text x="87.9" y="95.9">EBI1_DQS0_C</text>
<text x="104.8" y="90.8">EBI1_DQ0</text>
<text x="104.8" y="91.9">EBI1_DQ1</text>
<text x="104.8" y="92.9">EBI1_DQ2</text>
<text x="104.8" y="93.9">EBI1_DQ3</text>
<text x="104.8" y="94.9">EBI1_DQ4</text>
<text x="104.8" y="95.9">EBI1_DQ5</text>
<text x="87.9" y="96.9">EBI1_DQS0_T</text>
<text x="87.9" y="100">EBI1_DQS1_C</text>
<text x="87.9" y="101">EBI1_DQS1_T</text>
<text x="104.3" y="101">EBI1_DQ10</text>
<text x="104.8" y="96.9">EBI1_DQ6</text>
<text x="104.8" y="98">EBI1_DQ7</text>
<text x="104.8" y="99">EBI1_DQ8</text>
<text x="104.8" y="100">EBI1_DQ9</text>
<text x="87.9" y="104.1">EBI1_CA0</text>
<text x="87.9" y="105.1">EBI1_CA1</text>
<text x="87.9" y="106.1">EBI1_CA2</text>
<text x="87.9" y="107.1">EBI1_CA3</text>
<text x="104.3" y="102">EBI1_DQ11</text>
<text x="104.3" y="103">EBI1_DQ12</text>
<text x="104.3" y="104.1">EBI1_DQ13</text>
<text x="104.3" y="105.1">EBI1_DQ14</text>
<text x="104.3" y="106.1">EBI1_DQ15</text>
<text x="87.9" y="108.1">EBI1_CA4</text>
<text x="87.9" y="109.1">EBI1_CA5</text>
</g>
<g font-size=".7">
<text x="21.3" y=".8">5</text>
<text x="62" y=".8">4</text>
<text x="102.6" y=".8">3</text>
<text x="143.3" y=".8">2</text>
<text x="183.9" y=".8">1</text>
<text x=".3" y="20.7">D</text>
<text x="204.5" y="20.7">D</text>
<text x=".3" y="58.8">C</text>
<text x="204.5" y="58.8">C</text>
<text x=".3" y="96.9">B</text>
<text x="204.5" y="96.9">B</text>
<text x=".3" y="135">A</text>
<text x="204.5" y="135">A</text>
<text x="21.3" y="154.2">5</text>
<text x="62" y="154.2">4</text>
<text x="102.6" y="154.2">3</text>
<text x="143.3" y="154.2">2</text>
<text x="183.9" y="154.2">1</text>
</g>
<text font-size=".7" fill="#f0f" x="117.9" y="27.1">R0201B</text>
<text font-size=".5" fill="#00f" x="118.3" y="24.9">0201</text>
</svg>
